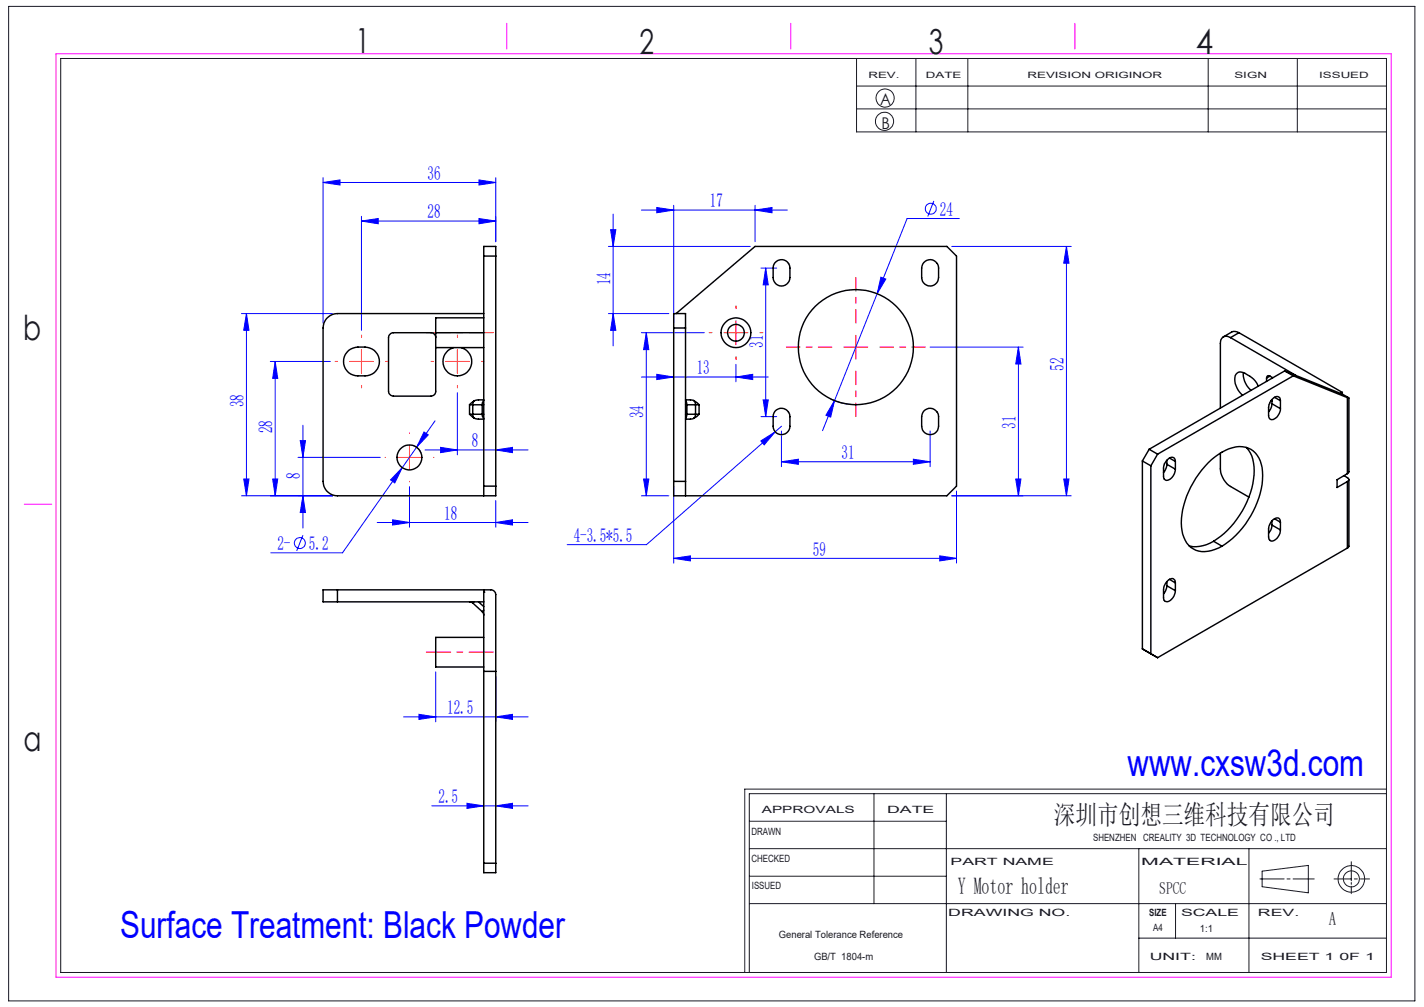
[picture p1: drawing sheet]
<svg xmlns="http://www.w3.org/2000/svg" width="297mm" height="210mm" viewBox="0 0 297 210" stroke-linecap="round" stroke-linejoin="round" font-family="sans-serif">
<g fill="none" stroke="#191924" stroke-width=".21">
<path d="M1.8 1.3h293.3v207.4h-293.3zM12.7 12.2h276.5v190.6h-276.5zM178.6 12.2v15.3h110.6M178.6 17.9h110.6M191 12.2v15.3M201.9 12.2v15.3M252 12.2v15.3M270.6 12.2v15.3M178.6 22.7h110.6M156.3 177h132.9M156.3 171.3h41.1M182.3 165.5v22.9"/>
<path d="M197.4 165.5v37.3M237.5 177v25.8M260.5 177v25.8M281.8 179.7v4M289.2 165.5h-132.9v37.3M289.2 164.6h-133.9v38.2M156.3 188.4h132.9M156.3 182.7h41.1M237.5 195.6h51.7M245.2 188.4v7.2M262.8 183.3h5M263.2 181.7l9.7-1.2v5.7l-9.7-1.3z"/>
<path d="M268.4 183.3h.7M269.7 183.3h4.4M278.2 183.3h3.6M281.8 184v.4M281.8 184.8v1.6M282.5 183.3h.6M283.7 183.3h1.9"/>
<circle cx="184.5" cy="25.3" r="1.9"/>
<circle cx="184.6" cy="20.4" r="1.89"/>
<circle cx="281.9" cy="183.3" r="1.68"/>
<circle cx="281.9" cy="183.3" r="2.77"/>
</g>
<path d="M11.7 11.2h278.5v192.6h-278.5zM105.7 4.9v5.3M164.9 4.9v5.3M224.2 4.9v5.3M5 105.2h5.8" fill="none" stroke="#f0f" stroke-width=".21"/>
<g fill="none" stroke="#00f" stroke-width=".21">
<path d="M67.4 38.1l3.5-.6v1.1zM67.4 37.1v30.3M67.4 38.1h36M99.9 37.5l3.5 .6-3.5 .5zM103.4 37.1v13.3M75.4 46.1l3.5-.5v1.1zM75.4 45.1v23.8M75.4 46.1h28M99.9 45.6l3.5 .5-3.5 .6zM126.9 51.4h29.6M127.4 47.9h1l-.5 3.5zM127.9 44.7v27.4"/>
<path d="M133.8 43.8h30.4M137 43.3l3.5 .5-3.5 .6zM140.5 42.8v24.6M157.5 43.8l3.5-.5v1.1zM157.5 42.8v7.6M158.7 55.9h3.3M159.7 55.9l.5 3.5h-1zM159.7 55.9v31M183.7 57.8l1 .4-1.7 3zM194.8 41.9l-1.3 3.2M198.5 51.4h24.9M200.1 45.6h-10.9l-6.2 15.6"/>
<path d="M222.4 51.4l.6 3.5h-1.1zM222.4 51.4v52M50.4 65.4h19M51.4 65.4l.5 3.5h-1.1zM51.4 65.4v38M56.4 75.4h12.5M57.4 75.4l.5 3.5h-1zM57.4 75.4v28M126.9 65.4h12.6M127.9 65.4l.5 3.5h-1zM133.8 78.6h26.4M133.8 69.4h13.1"/>
<path d="M134.8 69.4l.5 3.5h-1.1zM134.8 69.4v34M137 78.1l3.5 .5-3.5 .6zM153.5 78.6l3.5-.5v1.1zM153.5 76v3.6M183 61.2l-8.9 22.3M194 72.4h19.4M212.4 72.4l.5 3.5h-1.1zM212.4 72.4v31M50.8 99.9h1.1l-.5 3.5zM56.9 99.9h1l-.5 3.5zM62.2 95.4h17.1"/>
<path d="M62.6 91.9h1.1l-.5 3.5zM63.2 88.7v21.4M83.9 97.5l-1.6 3.2-.8-.6zM83.9 97.5l-12.5 17.8h-14.9M86 92.9a2.55 2.55 0 0 1 1.8 1.6M86.9 93.3l-3 4.2M88.4 90.1l.9 .6-2.4 2.6zM88.7 93.8h21.4M90.7 87.8l-3.8 5.5M91.9 93.3l3.5 .5-3.5 .6zM95.4 81.9v13M103.4 93.8l3.5-.5v1.1z"/>
<path d="M134.2 99.9h1.1l-.5 3.5zM158.7 92l3-1.9-2.3 2.7zM158.7 86.9h3.3M159.2 83.4h1l-.5 3.5zM161.7 90.1l-26.9 23.5h-16.5M163 96.3l3.5-.5v1zM163 88.9l-1.3 1.2M163 89.9v7.4M163 96.3h31M173.1 83.1a11.7 11.7 0 0 0 4.4 1.2M174.1 83.5l-.9 3.5-.9-.4zM174.1 83.5l-2.5 6.3"/>
<path d="M190.5 95.8l3.5 .5-3.5 .5zM194 89.9v7.4M211.8 99.9h1.1l-.5 3.5zM221.9 99.9h1.1l-.6 3.5zM50.4 103.4h19M63.2 111.6l-1.3 3.3M63.2 103.4l.5 3.5h-1.1zM78.7 109h31.4M81.9 108.4l3.5 .6-3.5 .5zM85.4 101.5v8.5M103.4 109l3.5-.6v1.1zM103.4 104.4v5.6"/>
<path d="M133.8 103.4h5.7M140.5 116.4l3.5-.5v1.1zM140.5 101.4v16M140.5 116.4h59M196 115.9l3.5 .5-3.5 .6zM198.5 103.4h24.9M199.5 102.4v15M84.2 149.5h25.9M87.4 149l3.5 .5-3.5 .5zM90.9 140.1v10.4M103.4 149.5l3.5-.5v1zM103.4 141v9.5"/>
<path d="M90.1 168.1h20M97.4 167.5l3.5 .6-3.5 .5zM103.4 168.1l3.5-.6v1.1z"/>
<circle cx="194.1" cy="43.5" r="1.13"/>
<circle cx="62.5" cy="113.3" r="1.15"/>
</g>
<g fill="none" stroke="#f00" stroke-width=".21" stroke-dasharray="30.5 1.3 1.3 1.3">
<path d="M70.4 75.4h-.5M75.4 70.4v-.5M80.4 75.4h.5M90.4 75.4h-.5M95.4 70.4v-.5M100.4 75.4h.5M148.5 69.4h-.6M153.5 64.4v-.6M153.5 74.4v.6M158.5 69.4h.6M75.4 80.4v.5M80.4 95.4h-.1"/>
<path d="M85.4 90.4v-.1M90.4 95.4h.1M95.4 80.4v.5M85.4 100.4v.1"/>
</g>
<path d="M173.5 72.4h-9.5M178.5 67.4v-9.5M178.5 77.4v9.5M183.5 72.4h9.5" fill="none" stroke="#f00" stroke-width=".21" stroke-dasharray="30.5 1.3 1.3 1.3" stroke-dashoffset="27.6"/>
<path d="M72.9 75.4h5M75.4 72.9v5M92.9 75.4h5M95.4 72.9v5M151 69.4h5M153.5 66.9v5M176 72.4h5M178.5 69.9v5M82.9 95.4h5M85.4 92.9v5" fill="none" stroke="#f00" stroke-width=".21"/>
<path d="M102.9 69.4h-14M102.9 136h-14" fill="none" stroke="#f00" stroke-width=".21" stroke-dasharray="30.5 1.3 1.3 1.3" stroke-dashoffset="25.4"/>
<g fill="#00f">
<path d="M103.4 168.1l3.5-.6v1.1zM97.4 167.5l3.5 .6-3.5 .5z"/>
<path d="M88.4 90.1l-1.5 3.2 2.4-2.6zM83.9 97.5l-2.4 2.6 .8 .6zM174.1 83.5l-1.8 3.1 .9 .4zM183.7 57.8l-.7 3.4 1.7-3zM158.7 92l.7 .8 2.3-2.7z"/>
<path d="M81.9 108.4l3.5 .6-3.5 .5zM103.4 109l3.5-.6v1.1zM91.9 93.3l3.5 .5-3.5 .6zM103.4 93.8l3.5-.5v1.1zM75.4 46.1l3.5-.5v1.1zM99.9 45.6l3.5 .5-3.5 .6z"/>
<path d="M137 43.3l3.5 .5-3.5 .6zM157.5 43.8l3.5-.5v1.1z"/>
<path d="M163 96.3l3.5-.5v1zM190.5 95.8l3.5 .5-3.5 .5z"/>
<path d="M99.9 37.5l3.5 .6-3.5 .5zM67.4 38.1l3.5-.6v1.1z"/>
<path d="M196 115.9l3.5 .5-3.5 .6zM140.5 116.4l3.5-.5v1.1zM153.5 78.6l3.5-.5v1.1zM137 78.1l3.5 .5-3.5 .6z"/>
<path d="M127.9 65.4l.5 3.5h-1zM127.4 47.9h1l-.5 3.5z"/>
<path d="M221.9 99.9h1.1l-.6 3.5zM222.4 51.4l.6 3.5h-1.1z"/>
<path d="M159.7 55.9l.5 3.5h-1zM159.2 83.4h1l-.5 3.5z"/>
<path d="M212.4 72.4l.5 3.5h-1.1zM211.8 99.9h1.1l-.5 3.5zM134.8 69.4l.5 3.5h-1.1zM134.2 99.9h1.1l-.5 3.5z"/>
<path d="M50.8 99.9h1.1l-.5 3.5zM51.4 65.4l.5 3.5h-1.1zM56.9 99.9h1l-.5 3.5zM57.4 75.4l.5 3.5h-1z"/>
<path d="M62.6 91.9h1.1l-.5 3.5zM63.2 103.4l.5 3.5h-1.1z"/>
<path d="M87.4 149l3.5 .5-3.5 .5zM103.4 149.5l3.5-.5v1z"/>
</g>
<g fill="none" stroke="#000" stroke-width=".3">
<path d="M100.9 53.4h2.5M161.6 54.8a1.76 1.76 0 0 1 2-.5 1.76 1.76 0 0 1 1.1 1.6v2a1.75 1.75 0 0 1-1.7 1.7 1.75 1.75 0 0 1-1.7-1.7v-2.4zM192.7 54.8a1.76 1.76 0 0 1 1.9-.5 1.76 1.76 0 0 1 1.2 1.6v2a1.76 1.76 0 0 1-1.8 1.7 1.76 1.76 0 0 1-1.8-1.7 3.7 3.7 0 0 1 .5-3.1zM72.7 73.1a5.1 5.1 0 0 1 5.4 0 3 3 0 0 1 .8 3.3 3 3 0 0 1-2.8 2 3.8 3.8 0 0 1-3.7-1.1 3 3 0 0 1 .3-4.2zM90.9 69.4v3.1M90.9 70.4a1.02 1.02 0 0 0-1-1h-7.8a1.09 1.09 0 0 0-1.1 1v11.2a1.09 1.09 0 0 0 1.1 1h7.8a1.02 1.02 0 0 0 1-1v-9.1M90.9 72.5h10M90.9 69.4h10M94.6 72.5a3 3 0 0 0-1.7 4.6 3 3 0 0 0 4.9 0 3 3 0 0 0-1.6-4.6M100.9 66.3h-10v3.1M100.9 65.4h-30.5a3 3 0 0 0-3 3v32a2.99 2.99 0 0 0 3 3h33v-52h-2.5v52M140.5 68.4v-3h2.5v3"/>
<path d="M140.5 68.4h2.5M140.5 68.4v32M141 65.4l16.5-14h40l2 2v48l-2 2h-57v-3M143 68.4v32M256.6 70.4a1.29 1.29 0 0 0-1.5-.1 1.29 1.29 0 0 0-.6 1.3v13.5M256.6 70.4l13.7 7.9M258.4 69.4l-.7-.3-.7 .1-1.9 1.1M258.4 69.4l-1.8 1M258.4 69.4l21.6 12.4M259.3 77.7a4.5 4.5 0 0 0 1.6 3.7M264.2 78.8v.7M264.9 78.4a.42 .42 0 0 0-.5 0 .42 .42 0 0 0-.2 .4"/>
<path d="M264.9 78.4l.6 .4M264.9 78.4l-.7 .4M267.9 77.4l1.8 1M267.9 77.4l-28.2 16.3M267.9 77.4l11.7 4.6M269.7 78.4l-28.3 16.3M269.7 78.4l11.3 4.5M97.9 86.4l.9 .8M97.9 86.4h.7M97.9 84.4h.7M97.9 84.4v2M98.6 86.4l.2 .8"/>
<path d="M98.6 86.4h2M98.6 84.4h2M98.6 84.4v2M98.8 87.2a3.3 3.3 0 0 0 2.1 .2M98.8 83.6l-.2 .8M98.8 83.6l-.9 .8M100.6 86.4v.5l.3 .3M100.6 86.4h.3M100.6 84.4h.3M100.6 84.4v2M100.9 83.5l-.3 .9M100.9 83.4a3.3 3.3 0 0 0-2.1 .2"/>
<path d="M143 83.6l.3 .8M143 84.4h.3M143 86.4h.3M143 83.4l1.7 .1M143.3 86.4l-.3 .8M143.3 86.4h1.8M143.3 84.4h1.8M143.3 84.4v2M144.7 83.5l.3 .5 .1 .4M144.7 87.2l-1.7 .2M144.7 83.5l1.1 .9M145.1 86.4l-.1 .4-.3 .4"/>
<path d="M145.1 84.4h.7M145.1 86.4h.7M145.1 84.4v2M145.8 86.4l-1.1 .8M145.8 84.4v2M161.6 85.8a1.77 1.77 0 0 1 2-.5 1.77 1.77 0 0 1 1.1 1.6v2a1.75 1.75 0 0 1-1.7 1.8 1.75 1.75 0 0 1-1.7-1.8v-2.4zM192.7 85.8a1.77 1.77 0 0 1 1.9-.5 1.77 1.77 0 0 1 1.2 1.6v2a1.76 1.76 0 0 1-1.8 1.8 1.76 1.76 0 0 1-1.8-1.8v-2zM238.3 96.1l1.7 1M238.3 96.1v39.2M239.7 93.7l-1.4 2.4M239.7 93.7l1.7 1M240 97.1v39.2l1.4 .9"/>
<path d="M241.4 94.7l-1.4 2.4M243.4 96.8l-.3 1.1-.4 .7M243.4 96.8l1.7 1.1M243.4 95.9v.9M243.9 95.5l1.2 .7M245.1 96.2a.83 .83 0 0 0-.6-.9 .83 .83 0 0 0-.9 .5l-.5 .6-.4 .8v2.3a.78 .78 0 0 0 .6 .7 .78 .78 0 0 0 .8-.3l.8-1 .2-1M245.1 96.2v1.7M252 96.5a9.8 9.8 0 0 1 7.1-3.3 4.7 4.7 0 0 1 4.1 4.4 17.5 17.5 0 0 1-4.8 13.3 10.4 10.4 0 0 1-7.8 4.1 4.7 4.7 0 0 1-4.1-4.4 17.5 17.5 0 0 1 4.8-13.3zM254.5 94.5v3.3a4.8 4.8 0 0 0 2.1 3.7l3.9 2.2M259.9 93.3a7.5 7.5 0 0 1 1.5 6.6 19.2 19.2 0 0 1-8.3 13M262.4 80.5a5.3 5.3 0 0 0-3.8-2.9h-.3a2.15 2.15 0 0 0-.5 2.9l.5 .9 .9 1M265.1 83.6l.2 .1"/>
<path d="M265.3 84.2l-.3 1-.4 .7M265.3 84.2l1.8 1M265.3 83.3v.9M265.8 82.9l1.3 .7M267.1 83.6a.83 .83 0 0 0-.7-.9 .83 .83 0 0 0-.9 .4l-.8 1.3-.1 2.2a.82 .82 0 0 0 .5 .9 .82 .82 0 0 0 1-.3l.7-1 .3-1M267.1 83.6v1.6M279.6 82h.1M279.6 82l.4 .2M280 82.2l1.3 .8-.3-.1M280 81.8l-.4 .2M280 81.8v.4M280.3 99.2l.7 .4a.42 .42 0 0 1 .3 .4 .42 .42 0 0 1-.3 .4"/>
<path d="M281 82.9v15.9M281 98.8l-2.1 1.2v1.7l2.1-1.3M281.3 83v15.4l-.3 .4M100.9 101.4h2.5M140.5 100.4h2.5M143 100.4v3M253.1 112.9a7 7 0 0 1-5.1 1M253.1 112.9l1.8 1M265.3 109.5l-.3 1.1-.4 .6M265.3 108.6v.9M265.3 109.5l1.8 1M265.8 108.2l1.3 .7"/>
<path d="M267.1 108.9a.76 .76 0 0 0-.4-.9 .76 .76 0 0 0-1 .2 2.65 2.65 0 0 0-1.1 2.1v1.8a.78 .78 0 0 0 .6 .7 .78 .78 0 0 0 .8-.3l.8-.9 .3-1.1M267.1 108.9v1.6M281 100.4v13.9M281 114.3l-39.6 22.9M281.3 100v13.9l-.3 .4M70.4 123h32a1.02 1.02 0 0 1 1 1v58h-2.5v-59M70.4 123h-3v2.5h3M70.4 123v2.5M70.4 125.5h30.5M97.9 125.5l.7 .3M98.6 125.8l2 1.8M98.8 125.5l-.2 .3"/>
<path d="M99.8 125.5l1.1 1M100.6 127.6l.3 .7M100.9 123.5h.1M100.9 132.9h-10v6.2h10M100.9 127.2l-.3 .4M238.3 135.3l1.4 .8M238.3 135.3l3.1 1.9M243.4 122.2l-.3 1-.4 .7M243.4 121.3v.9M243.4 122.2l1.7 1M243.9 120.8l1.2 .8M245.1 121.6a.81 .81 0 0 0-.5-1 .81 .81 0 0 0-1 .4l-.6 .9a4.3 4.3 0 0 0-.3 2.7v.3a.76 .76 0 0 0 .6 .7 .76 .76 0 0 0 .8-.4l.8-.9 .2-1.1"/>
<path d="M245.1 121.6v1.6M100.9 140h2.5M100.9 180h2.5"/>
<circle cx="153.5" cy="69.4" r="3.1"/>
<circle cx="153.5" cy="69.4" r="1.75"/>
<circle cx="178.5" cy="72.4" r="12"/>
<circle cx="85.4" cy="95.4" r="2.6"/>
</g>
<g font-size="7.8" fill="#00f">
<text x="235.2" y="161.8">www.cxsw3d.com</text>
<text x="25.1" y="195.7">Surface Treatment: Black Powder</text>
</g>
<g font-size="7.2" fill="#191924">
<text x="74.1" y="11">1</text>
<text x="133.4" y="11.2">2</text>
<text x="193.7" y="11.3">3</text>
<text x="249.4" y="11.3">4</text>
<text x="4.8" y="70.9">b</text>
<text x="4.9" y="156.5">a</text>
</g>
<text font-size="5.6" fill="#191924" x="219.8" y="171.8">深圳市创想三维科技有限公司</text>
<text font-size="4.9" fill="#191924" x="199.8" y="186.5">Y Motor holder</text>
<g font-size="4.1" fill="#00f">
<text x="89.2" y="37.5">36</text>
<text x="89.2" y="45.5">28</text>
<text x="148" y="43.2">17</text>
<text x="196" y="45">24</text>
<text x="127.3" y="59.5" transform="rotate(-90 127.3 59.5)">14</text>
<text x="159.2" y="72.5" transform="rotate(-90 159.2 72.5)">31</text>
<text x="221.9" y="77.3" transform="rotate(-90 221.9 77.3)">52</text>
<text x="145.3" y="78">13</text>
<text x="50.8" y="84.9" transform="rotate(-90 50.8 84.9)">38</text>
<text x="134.2" y="87.3" transform="rotate(-90 134.2 87.3)">34</text>
<text x="211.8" y="89.4" transform="rotate(-90 211.8 89.4)">31</text>
<text x="56.8" y="90.3" transform="rotate(-90 56.8 90.3)">28</text>
<text x="98.4" y="93.3">8</text>
<text x="175.5" y="95.7">31</text>
<text x="62.6" y="99.9" transform="rotate(-90 62.6 99.9)">8</text>
<text x="92.6" y="108.4">18</text>
<text x="119.7" y="113">4-3.5*5.5</text>
<text x="57.8" y="114.7">2-</text>
<text x="64.4" y="114.7">5.2</text>
<text x="169.5" y="115.8">59</text>
<text x="93.3" y="148.9">12.5</text>
<text x="91.5" y="167.5">2.5</text>
</g>
<text font-size="3.9" fill="#191924" x="277.2" y="193">A</text>
<text font-size="3.5" fill="#191924" x="241.8" y="186.5">SPCC</text>
<g font-size="3.4" fill="#191924">
<text x="183.6" y="22">A</text>
<text x="183.8" y="27">B</text>
</g>
<g font-size="2.1" fill="#191924">
<text x="158.9" y="169.5">APPROVALS</text>
<text x="185" y="169.5">DATE</text>
<text x="156.7" y="174.2">DRAWN</text>
<text x="156.7" y="179.7">CHECKED</text>
<text x="228" y="175.4">SHENZHEN CREALITY 3D TECHNOLOGY CO ., LTD</text>
<text x="156.8" y="185.4">ISSUED</text>
<text x="198.2" y="180.4">PART NAME</text>
<text x="238" y="180.4">MATERIAL</text>
<text x="197.8" y="191">DRAWING NO.</text>
<text x="239.7" y="191">SIZE</text>
<text x="246.3" y="191">SCALE</text>
<text x="262.4" y="191">REV.</text>
<text x="162.4" y="195.6">General Tolerance Reference</text>
<text x="240.5" y="194.1">A4</text>
<text x="250.3" y="194.3">1:1</text>
<text x="169.8" y="200.2">GB/T 1804-m</text>
<text x="239.8" y="200.2">UNIT:</text>
<text x="251.6" y="200.2">MM</text>
<text x="262.9" y="200.2">SHEET 1 0F 1</text>
</g>
<g font-size="1.8" fill="#191924">
<text x="181.1" y="16.3">REV.</text>
<text x="193.1" y="16.3">DATE</text>
<text x="214.3" y="16.3">REVISION ORIGINOR</text>
<text x="257.5" y="16.3">SIGN</text>
<text x="275.1" y="16.3">ISSUED</text>
</g>
</svg>
